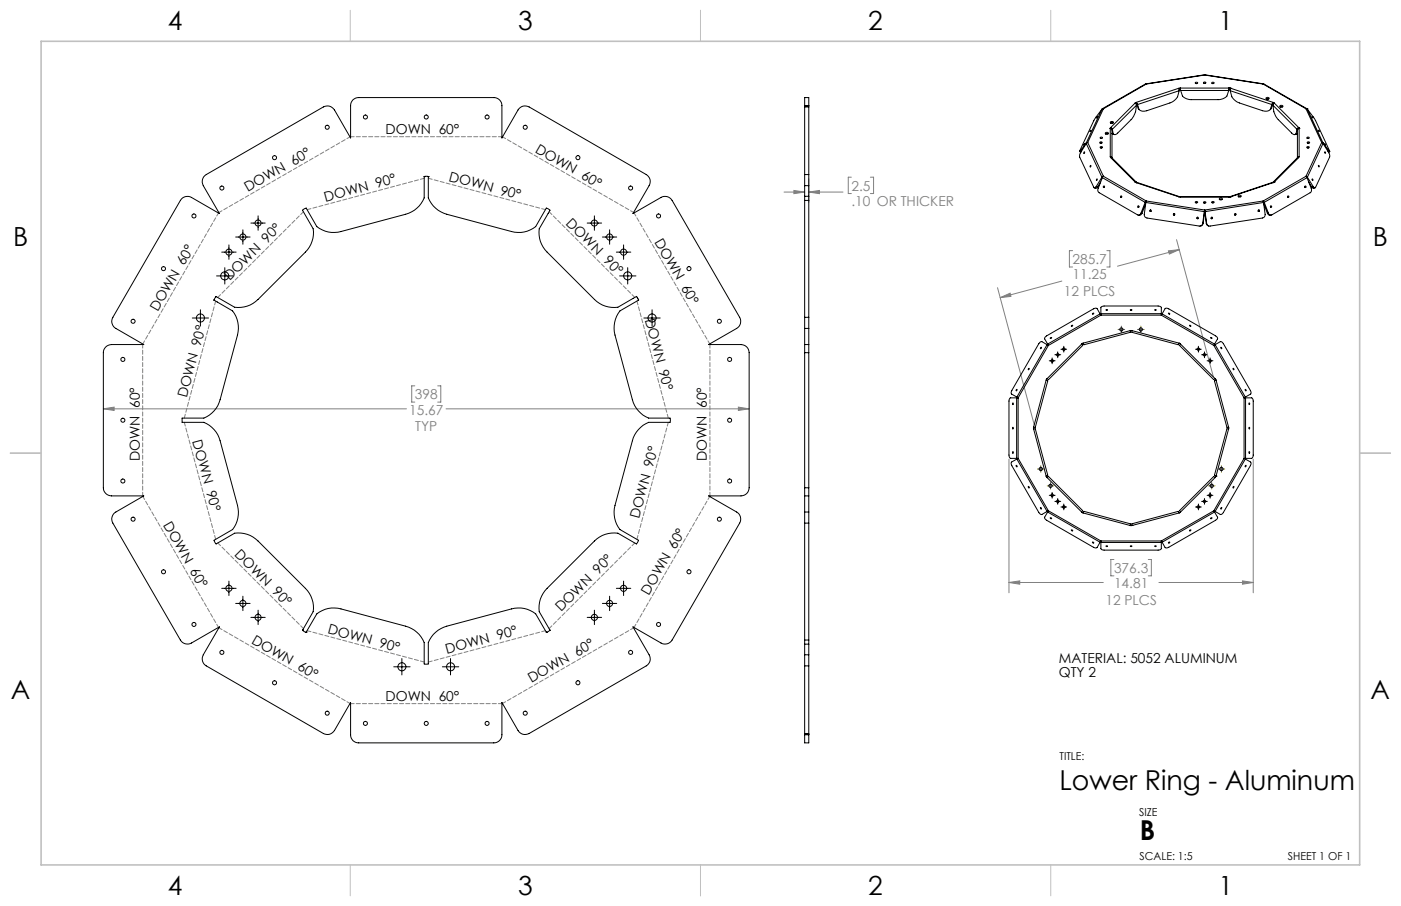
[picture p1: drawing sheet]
<svg xmlns="http://www.w3.org/2000/svg" width="432mm" height="279mm" viewBox="0 0 432 279" stroke-linecap="round" stroke-linejoin="round" font-family="sans-serif">
<g fill="none" stroke="#808080" stroke-width=".31">
<path d="M241.7 59.2h6.3M244.7 58.7l3.3 .5-3.3 .5zM249.3 59.2l3.3-.5v1zM249.3 55.1v7.3M249.3 59.2h10.5M262.4 54.6h-1v5.1h1M268.3 54.6h.9v5.1h-.9M330.6 77.3h-1v5h1M341.1 77.3h1v5h-1M360.1 77.4l3.4-.4-3.1 1.4zM362.6 73.9l11.4 42.3M363.5 77l-19.1 5.1"/>
<path d="M307.4 88.7l11.4 42.3M308.3 91.8l3-1.4 .3 1zM327.3 86.7l-19 5.1M127.8 119h-.9v5h.9M134.9 119h1v5h-1M31.9 126.1l3.3-.5v1zM31.9 126.1h93.4M137.5 126.1h93.4M227.6 125.6l3.3 .5-3.3 .5zM311 141.6v41.2M386.3 141.6v41.2M311 179.6l3.3-.5v1.1z"/>
<path d="M311 179.6h29M343.3 172.5h-.9v5.1h.9M353.9 172.5h1v5.1h-1M357.2 179.6h29.1M382.9 179.1l3.4 .5-3.4 .6z"/>
</g>
<g fill="none" stroke="#000" stroke-width=".31">
<path d="M68.3 77.8h4.5M70.6 75.5v4.5M72.6 73.1h4.5M74.9 70.9v4.4M77.3 68.8h4.4M79.6 66.6v4.4M181 68.8h4.4M183.2 66.6v4.4M185.7 73.1h4.4M187.9 70.9v4.4M190 77.8h4.4M192.2 75.5v4.5"/>
<path d="M59.3 98.1h5M61.8 95.5v5.1M66.7 85.1h5.1M69.3 82.5v5.1M191 85.1h5M193.5 82.5v5.1M198.4 98.1h5.1M201 95.5v5.1M323.4 111.3h1.8M324.3 110.4v1.8M325.1 109.4h1.8M326 108.5v1.8"/>
<path d="M327 107.7h1.8M327.9 106.8v1.8M368.5 107.7h1.7M369.4 106.8v1.8M370.3 109.4h1.8M371.2 108.5v1.8M372 111.3h1.8M373 110.4v1.8M323.4 152.8h1.8M324.3 151.9v1.7M325.1 154.6h1.8M326 153.7v1.8"/>
<path d="M327 156.4h1.8M327.9 155.4v1.8M368.5 156.4h1.7M369.4 155.4v1.8M370.3 154.6h1.8M371.2 153.7v1.8M372 152.8h1.8M373 151.9v1.7M70.6 179.2v4.5M192.2 179.2v4.5M68.3 181.4h4.5M72.6 186.1h4.5"/>
<path d="M74.9 183.9v4.4M77.3 190.4h4.4M79.6 188.2v4.4M181 190.4h4.4M183.2 188.2v4.4M185.7 186.1h4.4M187.9 183.9v4.4M190 181.4h4.4M121.4 205.6h5M123.9 203.1v5M136.3 205.6h5.1M138.9 203.1v5"/>
</g>
<path d="M344.6 101.6h2M345.6 100.6v2M350.6 101.6h2M351.6 100.6v2M319.8 144.6h2M320.8 143.6v2M322.8 149.8h2M323.8 148.8v2M372.5 149.8h2M373.5 148.8v2M375.5 144.6h2M376.4 143.6v2" fill="none" stroke="#808000" stroke-width=".31"/>
<path d="M108.1 42.2h46.6M154.9 42.2l40.4 23.3M67.5 65.5l40.4-23.3M195.4 65.7l23.4 40.4M44 106.1l23.3-40.4M218.8 106.2v46.7M44 152.9v-46.7M218.8 153.1l-23.4 40.4M67.3 193.5l-23.3-40.4M195.3 193.6l-40.4 23.3M107.9 216.9l-40.4-23.3M154.7 217h-46.6" fill="none" stroke="#808080" stroke-width=".31" stroke-dasharray="1.3 .6" stroke-dashoffset=".2"/>
<path d="M130.7 55l-36 9.7M93.5 65.3l-26.4 26.4M168.1 64.7l-36.1-9.7M66.5 92.8l-9.7 36.1M195.7 91.7l-26.5-26.4M56.8 130.2l9.7 36.1M206 128.9l-9.7-36.1M67.1 167.4l26.4 26.4M196.3 166.3l9.7-36.1M94.7 194.5l36 9.7M169.2 193.8l26.5-26.4M132 204.2l36.1-9.7" fill="none" stroke="#808080" stroke-width=".31" stroke-dasharray="1.3 .6" stroke-dashoffset=".1"/>
<path d="M108 3.2v9.5M215.9 3.2v9.5M323.8 3.2v9.5M3.1 139.7h9.6M419.1 139.7h9.5M108 266.7v9.6M215.9 266.7v9.6M323.8 266.7v9.6" fill="none" stroke="#c0c0c0" stroke-width=".31"/>
<path d="M12.7 12.7h406.4v254h-406.4z" fill="none" stroke="#c0c0c0" stroke-width=".5"/>
<path d="M311 179.6l3.3-.5v1.1zM382.9 179.1l3.4 .5-3.4 .6zM308.3 91.8l3-1.4 .3 1zM360.1 77.4l3.4-.4-3.1 1.4zM227.6 125.6l3.3 .5-3.3 .5zM31.9 126.1l3.3-.5v1zM244.7 58.7l3.3 .5-3.3 .5zM249.3 59.2l3.3-.5v1z" fill="#808080"/>
<g fill="none" stroke="#000" stroke-width=".31">
<path d="M248 32.7v.3M248 32.6v-2.5h1.3v2.5M248 32.7h1.3M248 32.6v.1M248 33v20.8M248 33h1.3M248 32.6h1.3M249.3 32.7v.3M249.3 32.6v.1M249.3 33v20.8M338.2 35.9l-.3 .5zM339.6 33.7l-2.5 3.4-4.4 9.6 .3-.2"/>
<path d="M339.6 33.7l-4.8 10.4M339.8 33.6h.1M340.1 33.5l-.5 .2M340.1 33.5l-.3 .1M340.1 33.5l-4.9 10.5M342.2 39.6h.1M342.2 39.6l.4 .2 .1 .3v8.6M342.2 39.5v.1M342.2 39.5v8.8M342.2 37.6a.44 .44 0 0 1 .6-.2 .44 .44 0 0 1 .2 .6h-.7zM342.3 39.3l-.1 .2M342.3 39.3h.1"/>
<path d="M342.3 39.3v.4M342.3 39.3l.5 .6M342.3 38h.7M342.5 39.7l.3 .2M342.8 39.9l.3 1.4M349.8 31.8l.5 .7M349.8 31.8l-7.5 7.5M350.2 32l.4 .2M350.2 31.6l-.4 .2M350.2 31.6l.4 .6M350.2 32h-.1M350.2 31.6v.4"/>
<path d="M350.3 32.5l-.3 2-.6 1.4-4.9 5.1a.89 .89 0 0 1-1.4 .3M350.3 32.5l-7.5 7.4M350.3 32l.8 1.8M350.6 32.2l.5 1.6M353.2 25.9h.1M353.3 25.9l-13.5 7.6M353.3 25.9l-13.2 7.6M363.3 27.2l.1 .8M363.3 27.2l-13.1 4.4M363.4 28a3.8 3.8 0 0 1-1.2 2.8l-1.6 1-7.2 2.3a2.27 2.27 0 0 1-2.3-.3M363.4 28l-12.8 4.2M363.7 27.2h-.4"/>
<path d="M363.7 27.2l.2 .7M363.7 27.6h-.3M363.7 27.2h15.1M363.7 27.6h.1M363.7 27.2v.4M363.9 27.9l.6 1.7a3.7 3.7 0 0 0 2.7 1.1h8.2a3.7 3.7 0 0 0 2.7-1.1l.6-1.7M363.9 27.9h14.8M368.4 25.5a.33 .33 0 0 1 .4-.2 .33 .33 0 0 1 .2 .4h-.5zM368.6 25.8h.3M370.9 25.4a.32 .32 0 0 1 .5-.2 .32 .32 0 0 1 .1 .4l-.3 .1zM371.2 25.7h.2M371.3 23.1l-18.1 2.8"/>
<path d="M371.3 23.1l18 2.8M371.3 23.1l-18 2.8M373.5 25.5a.33 .33 0 0 1 .4-.2 .33 .33 0 0 1 .2 .4h-.5zM373.7 25.8h.2M378.7 27.6h.1M378.8 27.2h.5M378.8 27.2l-.1 .7M378.8 27.2h.1M378.8 27.6h.1M378.8 27.6h.4M378.8 27.2v.4M379.2 28a3.8 3.8 0 0 0 1.2 2.8l1.6 1 7.1 2.3a2.31 2.31 0 0 0 2.4-.3"/>
<path d="M379.2 28l12.8 4.2M379.3 27.2l-.1 .8M379.3 27.2h.1M379.3 27.2l13.1 4.4M389.3 25.9l13.5 7.6M389.3 25.9l13.2 7.6M390.2 30.2a.51 .51 0 0 1 .6-.2 .51 .51 0 0 1 .3 .4 .52 .52 0 0 1-.5 .2 .52 .52 0 0 1-.4-.4zM390.3 30.5h.7M392 32.2l.3-.2-.8 1.8M392 32.2l-.5 1.6M392.3 32.5l.3 2 .8 1.7 4.7 4.8a.86 .86 0 0 0 1.4 .3M392.3 32.5l7.4 7.4"/>
<path d="M392.3 32h.1M392.4 31.6l.3 .2M392.4 31.6l-.4 .6M392.4 32h.1M392.4 31.6v.4M392.7 31.8l-.4 .7M392.7 31.8l7.6 7.5M394.5 32.7a.44 .44 0 0 1 .5-.3 .44 .44 0 0 1 .3 .6h-.7zM394.6 33h.7M399.7 39.9l-.2 1.4M400.1 39.7l-.4 .2M400.2 39.3h.1"/>
<path d="M400.2 39.3l-.5 .6M400.2 39.3l.1 .4v-.4M400.3 39.3l.1 .3M400.4 39.6l-.5 .5v8.6M400.4 39.6h.1M400.4 39.6v8.7M402.5 33.5l.4 .2M402.5 33.5l.3 .1M402.5 33.5l4.9 10.5M402.8 33.6h.1M402.9 33.7l2.6 3.5 4.3 9.5-.2-.2M402.9 33.7l4.9 10.4"/>
<path d="M404.4 35.9l.3 .5zM130.7 54.5h.1M132 54.5h.1M248 53.8v3.5M248 57.3v3.2M248 53.8h1.3M248 57.3h1.3M249.3 53.8v3.5M249.3 57.3v3.2M332.7 46.7l.4 .3M333 46.5l.3 .1M334.2 46.8l.1 .3-.2 .2z"/>
<path d="M334.3 44.3l-.3 .4zM334.8 44.2l-1.9 3.1-.2 1.1 4.4 9.3a.41 .41 0 0 0 .5 .2 .41 .41 0 0 0 .3-.4M334.8 44.2l4.8 10.4M334.8 44.1l.1 .1M334.8 44.1l-1.8 2.4M335.2 44l-.4 .2M335.2 44l-.4 .1M335.2 44l4.9 10.4M336.1 51l.1 .3-.2 .2zM336.1 40.3l-.1 .3zM337.9 57.5l.4 .2M338.1 55.2l.1 .3-.2 .2z"/>
<path d="M338.3 57.7l-.4 .4-.6-.2M339 43.9a.32 .32 0 0 1 .4-.2 .32 .32 0 0 1 .2 .4h-.5zM339.2 45.3h.6a.32 .32 0 0 1-.4 .3 .32 .32 0 0 1-.2-.3zM339.2 42.3l.6 .1a.32 .32 0 0 1-.4 .3 .32 .32 0 0 1-.2-.4zM339.2 44.2h.2M339.2 56.2l-.9 1.5M339.3 45.6h.2M339.3 42.7h.2M339.6 54.6l.2 .1M339.6 54.6l-1.7 2.9M339.8 54.8l-1.3 3.3a.98 .98 0 0 0 .3 1.3l11.8 6.9a.74 .74 0 0 0 1-.5M339.8 54.8l13.2 7.6"/>
<path d="M340.1 54.4l-.3 .4M340.1 54.4l-.5 .2M340.1 54.4l13.2 7.6M340.4 57.5v.3M340.7 41a.44 .44 0 0 1 .5-.2 .44 .44 0 0 1 .3 .5h-.7zM340.8 41.3h.7M342.2 48.3l.1 .3M342.2 48.3l.5 .4M342.3 48.6l.4 .1M342.3 48.6l7.5 7.5M342.7 41.2l.7 .3M342.7 48.7l7.5 7.5"/>
<path d="M342.7 41.2l.4 .1M349.8 56.1l.4 .2M349.8 56.1h.1M349.9 56.1h.1M349.9 56.1l.4 .2M350.2 56.3l13.1 4.4M350.2 56.3h.1M350.4 56.3h-.2M350.4 56.3l13 4.3M392.1 56.3h.3M392.1 56.3l-12.9 4.3M392.4 56.3l-13.1 4.4"/>
<path d="M392.7 56.1h.1M392.7 56.1l-.4 .2M392.7 56.1l-.3 .2M399.8 48.7l-7.4 7.5M399.9 41.2l-.7 .3M399.9 41.2l-.4 .1M400.3 48.6l-.4 .1M400.3 48.6l-7.6 7.5M400.4 48.3l-.1 .3M400.4 48.3l-.5 .4M402.2 57.5v.3M402.5 54.4l.3 .4"/>
<path d="M402.5 54.4l.4 .2M402.5 54.4l-13.2 7.6M402.8 42.4a.35 .35 0 0 1 .4-.1 .35 .35 0 0 1 .2 .4h-.5zM402.8 45.3a.35 .35 0 0 1 .4-.1 .35 .35 0 0 1 .2 .4h-.5zM402.8 54.8l1.3 3.3a1.08 1.08 0 0 1-.3 1.3l-11.8 6.9a.74 .74 0 0 1-1.1-.5M402.8 54.8l-13.2 7.6M402.9 54.6l-.1 .1M402.9 54.6l1.8 2.9M403 43.8a.32 .32 0 0 1 .4-.1 .32 .32 0 0 1 .1 .4h-.5zM403 45.6h.3M403 42.7h.3M403.1 44.2h.3"/>
<path d="M403.4 56.2l.9 1.5M404.3 57.7l.4 .4 .6-.2M404.4 55.2l.3 .2-.1 .3zM404.7 57.5l-.4 .2M406.3 40.1l.3 .5zM406.4 51l.2 .2-.1 .3zM407.4 44l.4 .2M407.4 44l.4 .1M407.4 44l-4.9 10.4M407.8 44.2l1.8 2.9 .3 1.1-4.4 9.5a.41 .41 0 0 1-.5 .2 .41 .41 0 0 1-.3-.4M407.8 44.2l-4.9 10.4M407.8 44.1l-.1 .1"/>
<path d="M407.8 44.1l1.8 2.4M408.3 44.3l.3 .4zM408.3 46.8l.3 .2-.1 .3zM409.6 46.5l-.3 .1M409.9 46.7l-.4 .3M56.2 61.1l.9-.5 1.5 .1 9 5.2-4.9-8.6a2.51 2.51 0 0 1 .9-3.5l36.1-20.8a2.53 2.53 0 0 1 3.4 .9l5 8.6v-9.9a2.41 2.41 0 0 1 2.5-2.5h41.6a2.47 2.47 0 0 1 2.5 2.5v9.9l5-8.6a2.51 2.51 0 0 1 3.4-.9l36.1 20.8a2.46 2.46 0 0 1 .9 3.5l-5 8.6 8.6-5a2.51 2.51 0 0 1 3.5 .9l20.8 36.1a2.51 2.51 0 0 1-1 3.4l-8.6 5h10a2.53 2.53 0 0 1 2.5 2.5v41.6a2.53 2.53 0 0 1-2.5 2.5h-10l8.6 5a2.51 2.51 0 0 1 1 3.4l-20.8 36.1a2.51 2.51 0 0 1-3.5 .9l-8.6-5 5 8.6a2.46 2.46 0 0 1-.9 3.5l-36.1 20.8a2.51 2.51 0 0 1-3.4-.9l-5-8.7v10a2.47 2.47 0 0 1-2.5 2.5h-41.6a2.41 2.41 0 0 1-2.5-2.5v-10l-5 8.7a2.53 2.53 0 0 1-3.4 .9l-36.1-20.8a2.51 2.51 0 0 1-.9-3.5l4.9-8.6-8.6 5a2.51 2.51 0 0 1-3.4-.9l-20.8-36.1a2.51 2.51 0 0 1 .9-3.4l8.6-5h-9.9a2.53 2.53 0 0 1-2.5-2.5v-41.6a2.53 2.53 0 0 1 2.5-2.5h9.9l-8.6-5a2.51 2.51 0 0 1-.9-3.4l20.8-36.1zM248 60.5v1.3M248 60.5h1.3M248 61.8v36.1M248 61.8h1.3M249.3 60.5v1.3M249.3 61.8v36.1"/>
<path d="M345.7 60.5v.3M351 63.6v.3M351.6 65.8h.4M352 65.8a.88 .88 0 0 1-1.2 .6M353 62.4l-1.4 3.4M353 62.4h.2M353.1 62.8l-1.1 3M353.2 62.4l-.5 3.7a.97 .97 0 0 0 .8 1.1l16.1 2.5a.97 .97 0 0 0 1.1-.8M353.2 62.4l18 2.9M353.3 62l-.1 .4M353.3 62l-.3 .4M353.3 62l18 2.8"/>
<path d="M354.6 64.7l-.1 .3 .3 .2M361.8 65.9l-.1 .2 .3 .2M363.3 60.7h.4M363.3 60.7h.1M363.7 60.7h15.1M368.5 62.2l.3-.1a.26 .26 0 0 1 .3 .3 .26 .26 0 0 1-.3 .2l-.4-.2zM368.6 62.5h.3M369.1 67l-.1 .3 .3 .2M370.8 68.9l-.2 .5-.5 .3M370.8 68.9h-.1M370.9 62.3a.32 .32 0 0 1 .5-.1 .32 .32 0 0 1 .1 .4h-.5zM371.2 62.6h.2"/>
<path d="M371.2 65.3l-.5 3.6M371.3 64.8l.1 .5M371.3 64.8l-.1 .5M371.3 65.2h.1M371.3 65.2l.1 .1M371.3 65.2l.5 3.7M371.3 65.2l-.1 .1M371.3 65.2l-.5 3.7M371.3 64.8v.4M371.4 65.3l.5 3.6M371.8 68.9l.2 .5 .5 .3M371.8 68.9h.1"/>
<path d="M373.5 62.3a.33 .33 0 0 1 .4-.2 .33 .33 0 0 1 .2 .4h-.5zM373.5 67l.1 .3-.3 .2M373.7 62.5h.2M375.8 61.2a.44 .44 0 0 1 .6-.1 .44 .44 0 0 1 .2 .5h-.5zM375.9 61.6h.7M379.3 60.7h-.5M379.3 60.7h.1M379.3 60.7h-.1M380.8 65.9l.1 .2-.3 .2M381.6 60.4a.44 .44 0 0 1 .6-.3 .44 .44 0 0 1 .2 .6h-.5zM381.7 60.7h.7M388 64.7l.1 .3-.3 .2"/>
<path d="M389.3 62l.1 .4M389.3 62l.3 .4M389.3 62l-18 2.8M389.4 62.4l.5 3.7a1.04 1.04 0 0 1-.8 1.1l-16.1 2.5a.92 .92 0 0 1-1.1-.8M389.4 62.4l-18 2.9M389.4 62.4h.2M389.5 62.8l1.1 3M389.6 62.4l1.3 3.4M390.6 65.8a.88 .88 0 0 0 1.2 .6M390.9 65.8h-.3M391.6 63.6v.3M396.9 60.5v.3"/>
<path d="M65.9 92.6l.7-1.2 5.7 3.4a8.5 8.5 0 0 0 7.2-2.4l14.6-14.6a8.5 8.5 0 0 0 2.4-7.2l-3.3-5.8 .5-.4 .7-.2 3.2 5.7a8.3 8.3 0 0 0 7.5 1.5l19.9-5.3a8.6 8.6 0 0 0 5.7-5.1v-6.6h.4h.9v6.6a8.7 8.7 0 0 0 5.7 5.1l20 5.3a8.4 8.4 0 0 0 7.4-1.5l3.3-5.7 .6 .2 .5 .4-3.3 5.8a8.4 8.4 0 0 0 2.4 7.2l14.6 14.6a8.5 8.5 0 0 0 7.2 2.4l5.8-3.4 .4 .7 .2 .4-5.7 3.4a8.6 8.6 0 0 0-1.6 7.4l5.4 20a8.5 8.5 0 0 0 5 5.6h6.6l.1 .5-.1 .8h-6.6a8.5 8.5 0 0 0-5 5.7l-5.4 20a8.6 8.6 0 0 0 1.6 7.4l5.7 3.3-.3 .8-.4 .3-5.7-3.3a8.5 8.5 0 0 0-7.2 2.4l-14.6 14.6a8.4 8.4 0 0 0-2.4 7.2l3.3 5.7M65.9 92.6h.1M66 92.6l5.7 3.3a8.6 8.6 0 0 1 1.5 7.4l-5.4 20a8.5 8.5 0 0 1-5 5.6h-6.7v1.3h6.7a8.5 8.5 0 0 1 5 5.7l5.4 20a8.6 8.6 0 0 1-1.5 7.4l-5.7 3.3 .3 .8 .3 .3 5.7-3.3a8.5 8.5 0 0 1 7.2 2.4l14.6 14.6a8.5 8.5 0 0 1 2.4 7.2l-3.2 5.7M248 97.9v3.4M248 97.9h1.3M249.3 97.9v3.4M336.7 96.7l.4-.1-.3 .3zM339.1 96.8l.2 .4M339.1 96.8l-1-1.7-1.1 .1-14.6 8.5-.5 .7 1 1.7M339.1 96.8l-16.2 9.3M339.3 96.7v.5M339.3 96.7v-1.9l1-.4h16.6l1 .4v1.9"/>
<path d="M339.3 97.2l-16.2 9.3M339.3 97.2h18.6M339.3 96.7h18.6M340.9 95.5l.5 .1-.4 .1zM348.4 95.5l.5 .1zM355.9 95.5l.5 .1-.4 .1zM357.9 96.7v.5M357.9 97.2l16.2 9.3M358.2 96.8l-.3 .4M358.2 96.8l1-1.7 1 .1 14.6 8.5 .5 .7-1 1.7M358.2 96.8l16.1 9.3M248 106.3v2.5"/>
<path d="M248 106.3h1.3M248 108.8h1.3M248 101.3v5M248 108.8v41.6M248 101.3h1.3M249.3 106.3v2.5M249.3 101.3v5M249.3 108.8v41.6M316.9 113.8l.3-.2-.2 .4zM322.4 117.2l.5 .2-3.8 14.4h-.5M322.4 117.2l-3.8 14.6M322.7 116.8l-.3 .4"/>
<path d="M322.7 106.3l.4 .2M322.7 106.3l-1.7-1-.7 .5-8.4 14.6-.2 1.1 1.7 .9M322.7 106.3l-9.3 16.1M322.9 106.1l.2 .4M323.1 106.5l-9.3 16.2M333.4 106.1l.3 .5-10.5 10.5-.5-.3M333.4 106.1h.1M333.4 106.1l-10.7 10.7M333.8 105.8l-.4 .3M333.8 105.8v.1M348.4 102v.5l-14.4 3.8-.2-.4M348.4 102h.5"/>
<path d="M348.4 102l-14.6 3.8M348.9 102v.5l14.3 3.8 .2-.4M348.9 102l14.5 3.8M363.4 105.9h.1M363.4 105.8l.5 .3M363.4 105.8v.1M363.8 106.2h.1M363.9 106.2l-.3 .4 10.5 10.5 .4-.3M363.9 106.1l-.1 .1M363.9 106.1l10.6 10.7M374.1 106.5l9.3 16.2M374.3 106.1l-.2 .4"/>
<path d="M374.5 116.8l.3 .4M374.5 106.3l-.4 .2M374.5 106.3l1.7-1 .7 .5 8.5 14.6 .1 1.1-1.7 .9M374.5 106.3l9.3 16.1M374.8 117.2l-.5 .2 3.8 14.4h.6M374.8 117.2l3.9 14.6M376.3 107.1l.2 .4zM380 113.6l.3 .2v.2zM312.1 124.3l.2 .1-.1 .4zM313.2 120.2l.3-.1-.2 .4zM313.3 122.7h.5M313.3 122.7h-1.9l-.4 1v17l.5 .7h1.8"/>
<path d="M313.3 122.7v18.7M313.4 122.4l.4 .3M313.8 122.7v18.7M318.6 131.8v.5M318.6 132.3h.5l3.8 14.3-.5 .2M318.6 132.3l3.8 14.5M378.7 132.3h-.6l-3.8 14.3 .5 .2M378.7 132.3l-3.9 14.5M378.7 131.8v.5M383.4 122.7h.5M383.4 122.7v18.7M383.8 120.1l.2 .4z"/>
<path d="M383.8 122.4l-.4 .3M383.9 122.7h1.9l.5 1-.1 17-.5 .7h-1.8M383.9 122.7v18.7M385 124.3l.2 .1-.1 .4zM248 150.4v2.5M248 157.9v3.4M248 152.9h1.3M248 150.4h1.3M248 152.9v5M248 157.9h1.3M249.3 150.4v2.5M249.3 157.9v3.4"/>
<path d="M249.3 152.9v5M313.2 143.5l.2 .1v.4zM313.3 141.4h.5M313.4 141.6l-1.7 1 .2 1 8.4 14.6 .7 .5 1.7-1M313.4 141.6l9.3 16.1M313.8 141.4l-.4 .2M313.8 141.4l9.3 16.1M316.9 150l.3 .5zM320.7 156.5l.2 .5zM322.4 146.8l.3 .5M322.4 146.8h.1M322.7 147.3h.1"/>
<path d="M322.7 147.3l.5-.3 10.5 10.4-.3 .5M322.7 147.3l10.7 10.6M322.9 157.9l-1 1.7 .5 .7 14.6 8.5 1.1 .1 1-1.7M322.9 157.9l16.2 9.3M323.1 157.5l-.2 .4M323.1 157.5l-.4 .2M323.1 157.5l16.2 9.3M333.4 157.9l.4 .3M333.8 158.2l.2-.5 14.4 3.8v.5M333.8 158.2l14.6 3.9M363.4 158.2l-.2-.5-14.3 3.8v.5M363.4 158.2l-14.5 3.9"/>
<path d="M363.9 157.9l-.5 .3M373.2 159.7h.4l-.4 .3zM374.1 157.5l.4 .2M374.1 157.5l.2 .4M374.1 157.5l-16.2 9.3M374.3 157.9l1 1.7-.5 .7-14.6 8.5-1 .1-1-1.7M374.3 157.9l-16.1 9.3M374.5 147.3l-.4-.3-10.5 10.4 .3 .5M374.5 147.3h.1M374.5 147.3l-10.6 10.6M374.6 147.2l-.1 .1M374.8 146.9l-.2 .3"/>
<path d="M374.8 146.8h.1M376.4 156.5l.2 .1-.3 .4zM383.4 141.4h.5M383.4 141.4l.4 .2M383.4 141.4l-9.3 16.1M383.8 141.6l1.7 1-.1 1-8.5 14.6-.7 .5-1.7-1M383.8 143.6l.3-.1-.3 .5zM383.8 141.6l-9.3 16.1M248 161.3v36.1M248 161.3h1.3M249.3 161.3v36.1M339.3 166.8v.5"/>
<path d="M339.3 166.8l-.2 .4M339.3 167.3v1.9l1 .5 17-.1 .6-.4v-1.9M339.3 166.8h18.6M339.3 167.3h18.6M340.9 168.4l.5 .1-.4 .1zM348.4 162v.1M348.4 162h.1M348.4 162.1h.5M348.4 168.4l.5 .1zM348.9 162v.1M348.9 162h.1M355.9 168.4l.5 .1-.4 .1z"/>
<path d="M357.9 166.8l.3 .4M357.9 166.8v.5M360.2 167.3l.3-.2-.2 .4zM366.6 163.5l.5-.1-.3 .3zM93.3 194.3h.1M93.3 194.3l.4 .5 .7 .1M94.4 194.9h.1M94.4 194.9l3.2-5.6a8.3 8.3 0 0 1 7.5-1.5l19.9 5.3a8.6 8.6 0 0 1 5.7 5.1v6.6h.4h.9v-6.6a8.7 8.7 0 0 1 5.7-5.1l20-5.3a8.4 8.4 0 0 1 7.4 1.5l3.3 5.7M168.4 195h.1M169.5 194.3h.1M169.5 194.3l-1.1 .7M248 197.4v1.2"/>
<path d="M248 198.6h1.3M248 198.6v3.3M248 197.4h1.3M249.3 197.4v1.2M249.3 198.6v3.3M248 201.9v3.5M248 205.4v20.8M248 201.9h1.3M248 205.4h1.3M249.3 201.9v3.5M249.3 205.4v20.8M248 226.2v.3"/>
<path d="M248 226.6v2.5h1.3v-2.5M248 226.5h1.3M248 226.5v.1M248 226.2h1.3M248 226.6h1.3M249.3 226.2v.3M249.3 226.5v.1"/>
<circle cx="100.9" cy="39.2" r=".61"/>
<circle cx="112.6" cy="36.1" r=".63"/>
<circle cx="131.4" cy="36.1" r=".63"/>
<circle cx="150.1" cy="36.1" r=".63"/>
<circle cx="161.9" cy="39.3" r=".62"/>
<circle cx="68.4" cy="58" r=".63"/>
<circle cx="84.6" cy="48.6" r=".63"/>
<circle cx="178.1" cy="48.6" r=".63"/>
<circle cx="194.4" cy="58" r=".63"/>
<circle cx="340.2" cy="57.6" r=".23"/>
<circle cx="402.4" cy="57.6" r=".24"/>
<circle cx="59.8" cy="66.6" r=".63"/>
<circle cx="70.6" cy="77.7" r=".95"/>
<circle cx="74.9" cy="73.1" r=".95"/>
<circle cx="79.6" cy="68.8" r=".95"/>
<circle cx="183.2" cy="68.8" r=".95"/>
<circle cx="187.9" cy="73.1" r=".95"/>
<circle cx="192.2" cy="77.7" r=".95"/>
<circle cx="203" cy="66.6" r=".63"/>
<circle cx="345.5" cy="60.7" r=".23"/>
<circle cx="350.8" cy="63.7" r=".23"/>
<circle cx="354.6" cy="65" r=".25"/>
<circle cx="361.9" cy="66.1" r=".24"/>
<circle cx="369.1" cy="67.2" r=".24"/>
<circle cx="373.5" cy="67.2" r=".25"/>
<circle cx="380.7" cy="66.1" r=".24"/>
<circle cx="388" cy="65" r=".25"/>
<circle cx="391.8" cy="63.7" r=".22"/>
<circle cx="397.1" cy="60.6" r=".22"/>
<circle cx="41" cy="99.1" r=".62"/>
<circle cx="50.4" cy="82.9" r=".62"/>
<circle cx="61.8" cy="98.1" r="1.26"/>
<circle cx="69.3" cy="85.1" r="1.26"/>
<circle cx="193.5" cy="85.1" r="1.26"/>
<circle cx="201" cy="98.1" r="1.26"/>
<circle cx="212.4" cy="82.9" r=".62"/>
<circle cx="221.7" cy="99.1" r=".61"/>
<circle cx="360.3" cy="96.7" r=".2"/>
<circle cx="37.9" cy="110.8" r=".63"/>
<circle cx="224.9" cy="110.8" r=".63"/>
<circle cx="320.9" cy="107.3" r=".21"/>
<circle cx="324" cy="104.2" r=".2"/>
<circle cx="324.3" cy="111.3" r=".37"/>
<circle cx="326" cy="109.4" r=".37"/>
<circle cx="327.9" cy="107.7" r=".37"/>
<circle cx="330.5" cy="100.5" r=".19"/>
<circle cx="345.6" cy="101.6" r=".5"/>
<circle cx="351.6" cy="101.6" r=".5"/>
<circle cx="366.8" cy="100.4" r=".19"/>
<circle cx="369.4" cy="107.7" r=".38"/>
<circle cx="371.2" cy="109.4" r=".38"/>
<circle cx="373" cy="111.3" r=".38"/>
<circle cx="373.3" cy="104.2" r=".21"/>
<circle cx="37.9" cy="129.6" r=".62"/>
<circle cx="224.9" cy="129.6" r=".62"/>
<circle cx="312.2" cy="139.6" r=".21"/>
<circle cx="312.2" cy="132" r=".21"/>
<circle cx="385" cy="139.6" r=".22"/>
<circle cx="385" cy="132" r=".22"/>
<circle cx="37.9" cy="148.3" r=".63"/>
<circle cx="224.9" cy="148.3" r=".63"/>
<circle cx="320.8" cy="144.6" r=".5"/>
<circle cx="323.8" cy="149.8" r=".5"/>
<circle cx="323.9" cy="159.8" r=".21"/>
<circle cx="324.3" cy="152.8" r=".38"/>
<circle cx="326" cy="154.6" r=".38"/>
<circle cx="327.9" cy="156.3" r=".37"/>
<circle cx="369.4" cy="156.3" r=".38"/>
<circle cx="371.2" cy="154.6" r=".39"/>
<circle cx="372.9" cy="152.8" r=".39"/>
<circle cx="373.5" cy="149.8" r=".5"/>
<circle cx="376.5" cy="144.6" r=".5"/>
<circle cx="380.2" cy="150.3" r=".21"/>
<circle cx="41" cy="160.1" r=".62"/>
<circle cx="50.4" cy="176.3" r=".62"/>
<circle cx="212.4" cy="176.3" r=".62"/>
<circle cx="221.7" cy="160.1" r=".61"/>
<circle cx="330.4" cy="163.5" r=".21"/>
<circle cx="336.9" cy="167.3" r=".21"/>
<circle cx="59.8" cy="192.6" r=".63"/>
<circle cx="70.6" cy="181.4" r=".95"/>
<circle cx="74.9" cy="186.1" r=".95"/>
<circle cx="79.5" cy="190.4" r=".95"/>
<circle cx="183.2" cy="190.4" r=".95"/>
<circle cx="187.9" cy="186.1" r=".95"/>
<circle cx="192.2" cy="181.4" r=".95"/>
<circle cx="203" cy="192.6" r=".63"/>
<circle cx="68.4" cy="201.2" r=".63"/>
<circle cx="84.6" cy="210.6" r=".63"/>
<circle cx="100.9" cy="219.9" r=".61"/>
<circle cx="123.9" cy="205.6" r="1.25"/>
<circle cx="138.9" cy="205.6" r="1.26"/>
<circle cx="161.9" cy="219.9" r=".62"/>
<circle cx="178.1" cy="210.6" r=".63"/>
<circle cx="194.4" cy="201.2" r=".63"/>
<circle cx="112.6" cy="223.1" r=".63"/>
<circle cx="131.4" cy="223.1" r=".62"/>
<circle cx="150.1" cy="223.1" r=".63"/>
</g>
<g font-size="8.5">
<text x="326.5" y="243.7">Lower Ring - Aluminum</text>
<text x="351.3" y="259">B</text>
</g>
<g font-size="8.1">
<text x="51.7" y="9.3">4</text>
<text x="159.7" y="9.3">3</text>
<text x="267.6" y="9.3">2</text>
<text x="375.6" y="9.3">1</text>
<text x="4" y="76">B</text>
<text x="423.1" y="76">B</text>
<text x="3.3" y="215.7">A</text>
<text x="422.4" y="215.7">A</text>
<text x="51.7" y="276">4</text>
<text x="159.7" y="276">3</text>
<text x="267.6" y="276">2</text>
<text x="375.6" y="276">1</text>
</g>
<g font-size="4.2">
<text x="118.8" y="41.2">DOWN 60°</text>
<text x="164.7" y="46.8" transform="rotate(30 164.7 46.8)">DOWN 60°</text>
<text x="76.3" y="59.3" transform="rotate(-30 76.3 59.3)">DOWN 60°</text>
<text x="138.2" y="55.7" transform="rotate(15 138.2 55.7)">DOWN 90°</text>
<text x="100.4" y="62.2" transform="rotate(-15 100.4 62.2)">DOWN 90°</text>
<text x="174.2" y="69" transform="rotate(45 174.2 69)">DOWN 90°</text>
<text x="201.6" y="74.5" transform="rotate(60 201.6 74.5)">DOWN 60°</text>
<text x="70.8" y="86.7" transform="rotate(-45 70.8 86.7)">DOWN 90°</text>
<text x="48.6" y="96.3" transform="rotate(-60 48.6 96.3)">DOWN 60°</text>
<text x="198.7" y="98.5" transform="rotate(75 198.7 98.5)">DOWN 90°</text>
<text x="57.6" y="122.8" transform="rotate(-75 57.6 122.8)">DOWN 90°</text>
<text x="59.3" y="135.9" transform="rotate(75 59.3 135.9)">DOWN 90°</text>
<text x="43" y="142.1" transform="rotate(-90 43 142.1)">DOWN 60°</text>
<text x="217.9" y="142.1" transform="rotate(-90 217.9 142.1)">DOWN 60°</text>
<text x="50.2" y="162" transform="rotate(60 50.2 162)">DOWN 60°</text>
<text x="197" y="160.1" transform="rotate(-75 197 160.1)">DOWN 90°</text>
<text x="72.1" y="171.1" transform="rotate(45 72.1 171.1)">DOWN 90°</text>
<text x="200" y="183.7" transform="rotate(-60 200 183.7)">DOWN 60°</text>
<text x="172.9" y="188.9" transform="rotate(-45 172.9 188.9)">DOWN 90°</text>
<text x="100.8" y="195.2" transform="rotate(15 100.8 195.2)">DOWN 90°</text>
<text x="77.3" y="198.2" transform="rotate(30 77.3 198.2)">DOWN 60°</text>
<text x="137.7" y="201.7" transform="rotate(-15 137.7 201.7)">DOWN 90°</text>
<text x="326.3" y="204.6">MATERIAL: 5052 ALUMINUM</text>
<text x="326.3" y="208.7">QTY 2</text>
<text x="163.8" y="210.8" transform="rotate(-30 163.8 210.8)">DOWN 60°</text>
<text x="118.8" y="216.1">DOWN 60°</text>
</g>
<g font-size="4.2" fill="#808080">
<text x="262.4" y="58.8">2.5</text>
<text x="262.4" y="63.5">.10 OR THICKER</text>
<text x="330.6" y="81.4">285.7</text>
<text x="330.6" y="86.1">11.25</text>
<text x="327.9" y="91.2">12 PLCS</text>
<text x="127.9" y="123.1">398</text>
<text x="126.1" y="127.8">15.67</text>
<text x="128" y="132.9">TYP</text>
<text x="343.4" y="176.7">376.3</text>
<text x="343.4" y="181.4">14.81</text>
<text x="340.7" y="186.4">12 PLCS</text>
</g>
<g font-size="3.4">
<text x="326.5" y="234.3">TITLE:</text>
<text x="351.1" y="251.6">SIZE</text>
<text x="351.2" y="265.2">SCALE: 1:5</text>
<text x="396.9" y="265.2">SHEET 1 OF 1</text>
</g>
</svg>
